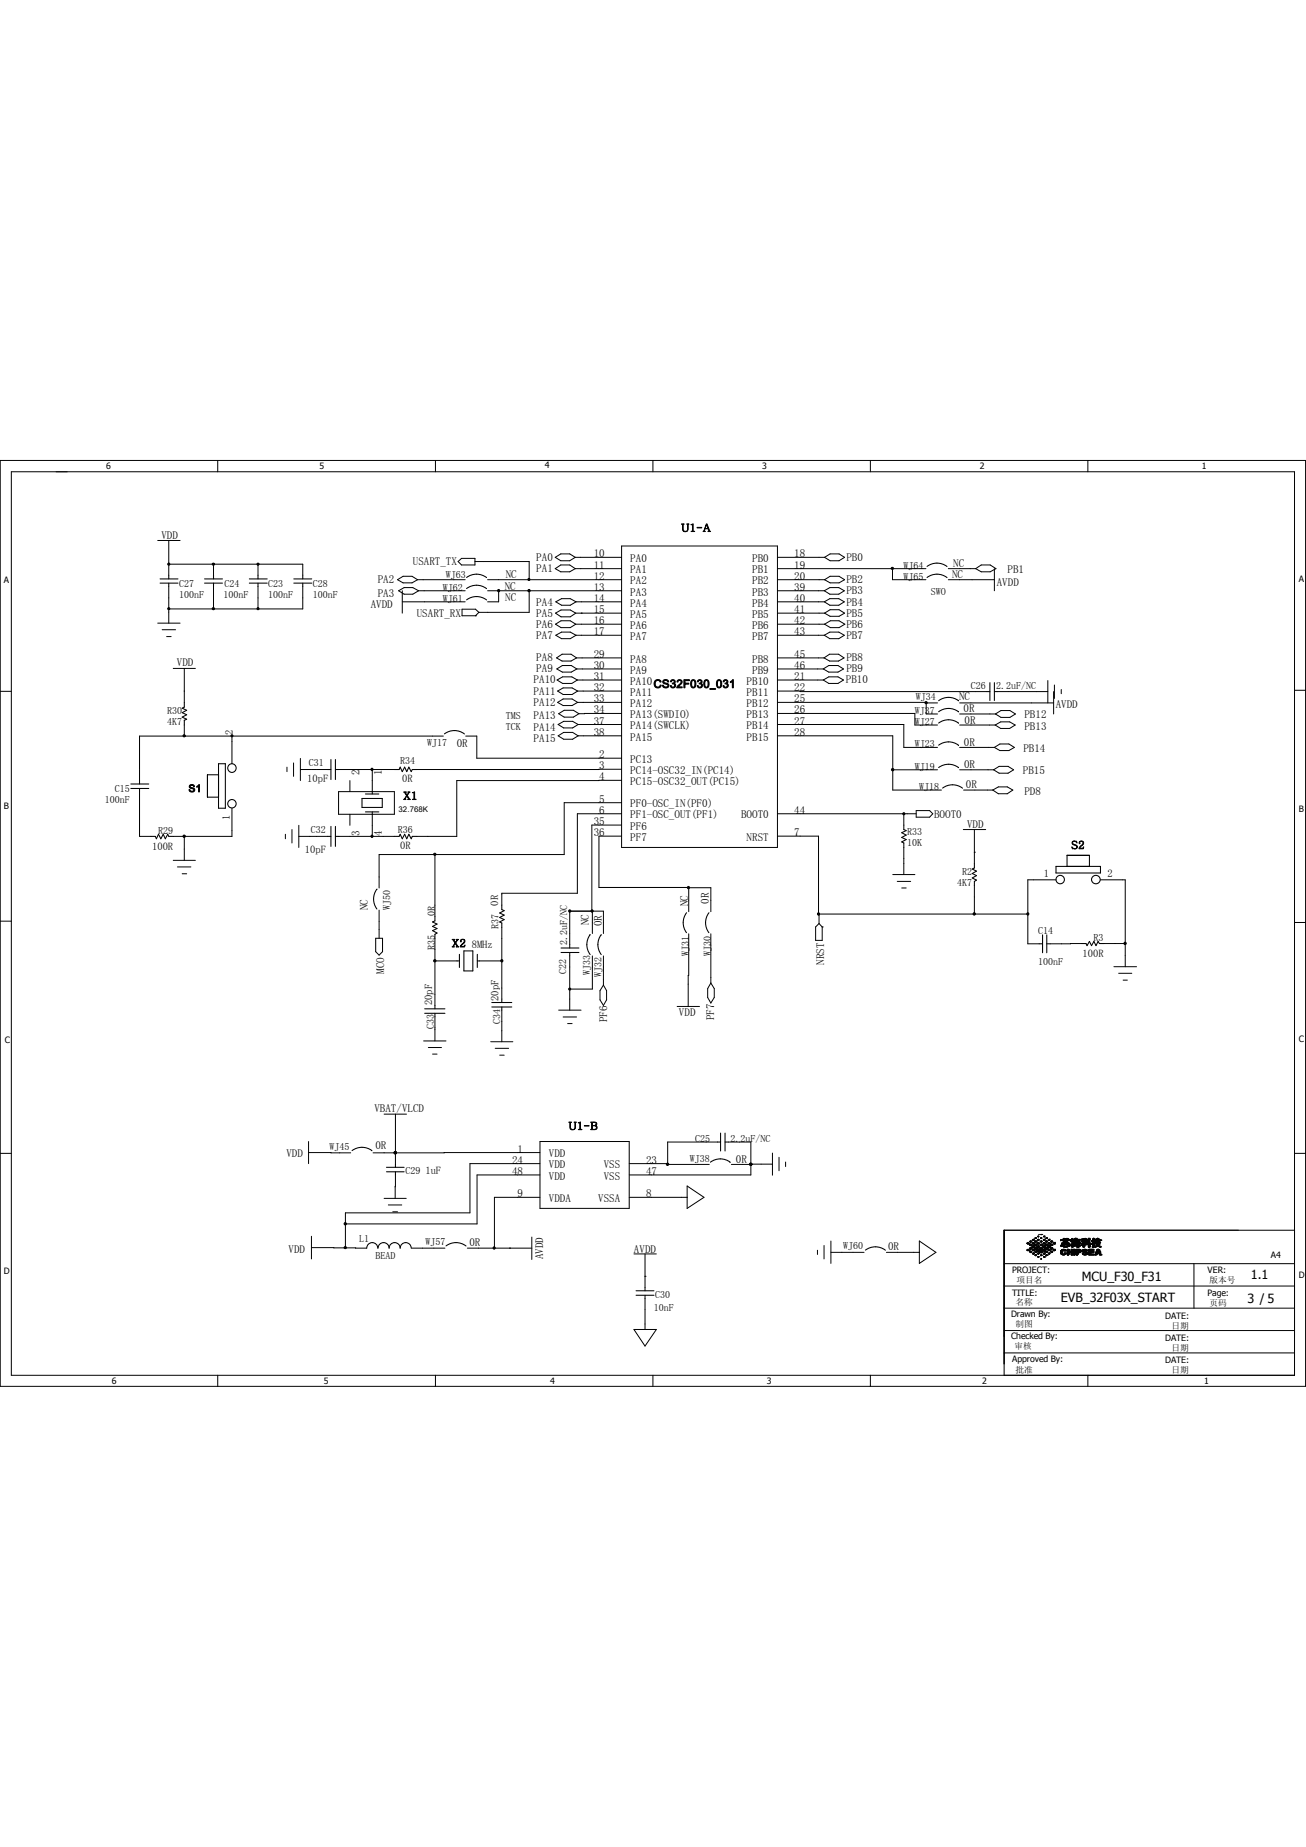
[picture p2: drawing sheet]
<svg xmlns="http://www.w3.org/2000/svg" width="210mm" height="297mm" viewBox="0 0 210 297" stroke-linecap="round" stroke-linejoin="round" font-family="sans-serif">
<g fill="none" stroke="#000" stroke-width=".16">
<path d="M0 74h209.9v148.9h-209.9zM1.8 75.9h206.4v145.2h-206.4zM35 74v1.9M70 74v1.9M105 74v1.9M140 74v1.9M174.9 74v1.9M25.4 86.9h3.6M27.1 94.3v5.9M27.1 90.7h.1M27.1 90.7h21.6v1.8M27.1 86.9v5.6"/>
<path d="M34.3 90.7h.1M34.3 90.7v1.8M34.3 94.3v3.6M41.5 90.7h.1M41.5 90.7v1.8M41.5 94.3v3.6M48.7 94.3v3.6h-21.6M63.9 93.2l.9-.5h1.5l.8 .5-.8 .5h-1.5zM64.1 95l.9-.5h1.4l.9 .5-.9 .5h-1.4zM64.7 96.8h10.1M64.7 95v3.6M67.3 95h7.5"/>
<path d="M73.7 90.3l.5-.5h2.2v1h-2.2zM74.8 93.2h-7.7M76.4 90.3h8.7v2.9M76.5 99h.1M77 98.5l-.5-.5h-2.2v1h2.2M77 98.5l-.5 .5M78.4 93.2h21.5M78.4 95h21.5M80.2 95h.1M80.2 95v1.8h-1.8M85.1 95v3.5h-8.1M89.3 89.6l.9-.5h1.4l.9 .5-.9 .6h-1.4z"/>
<path d="M89.3 91.4l.9-.6h1.4l.9 .6-.9 .5h-1.4zM89.3 98.6l.9-.5h1.5l.9 .5-.9 .6h-1.5zM89.4 96.8l.9-.5h1.4l.9 .5-.9 .5h-1.4zM92.5 91.4h7.4M92.5 89.6h7.4M92.6 98.6h7.3M92.6 96.8h7.3M93.5 98.6h.1M99.9 87.8h25.1v48.5h-25.1zM125 93.2h7.6M125 91.4h23.9M132.5 95h-7.5"/>
<path d="M132.5 96.8h-7.5M132.5 95l.9-.5h1.5l.9 .5-.9 .5h-1.5zM132.5 96.8l.9-.5h1.5l.9 .5-.9 .5h-1.5zM132.6 89.6h-7.6M132.6 98.6h-7.6M132.6 93.2l.9-.5h1.4l.9 .5-.9 .5h-1.4zM132.6 89.6l.9-.5h1.4l.9 .5-.9 .6h-1.4zM132.6 98.6l.9-.6h1.4l.9 .6-.9 .5h-1.4zM143.5 91.4v1.8h5.4M152.5 93.2h7.4M156.9 91.4h-4.4M156.9 91.4l.9-.6h1.4l.9 .6-.9 .5h-1.4z"/>
<path d="M159.9 91.4v3.6M0 111.2h1.8M25.4 100.2h3.6M26.1 101.3h2.1M26.8 102.4h.7M27.9 107.5h3.5M29.6 118.4h.1M29.6 107.5v5.4M29.6 116.6v1.8M37.3 118.4v4.4M71.3 118.4h-48.9v7.1M74.9 118.4h1.8v3.5h23.2"/>
<path d="M89.3 100.4l.9-.6h1.5l.9 .6-.9 .5h-1.5zM89.4 102.2l.9-.6h1.4l.9 .6-.9 .5h-1.4zM89.5 105.8l.9-.6h1.4l.9 .6-.9 .5h-1.4zM89.5 107.6l.9-.6h1.5l.9 .6-.9 .5h-1.5zM89.6 109.3l.9-.5h1.4l.9 .5-.9 .6h-1.4zM89.7 111.1l.9-.5h1.4l.9 .5-.9 .6h-1.4zM89.7 112.9l.9-.5h1.4l.9 .5-.9 .6h-1.4zM89.7 116.5l.9-.5h1.5l.9 .5-.9 .6h-1.5zM89.7 118.3l.9-.5h1.5l.9 .5-.9 .6h-1.5zM89.8 114.8l.9-.6h1.5l.9 .6-.9 .5h-1.5zM92.6 100.4h7.3M92.6 102.2h7.3"/>
<path d="M92.7 105.8h7.2M92.8 107.6h7.1M92.8 109.3h7.1M92.9 111.1h7M92.9 112.9h7M93 116.5h6.9M93 118.3h6.9M99.9 114.7l-6.8 .1M125 116.5h20.3v3.7h5.4M125 111.1l33.7 .1M125 114.7h22.1v1.9h3.6M125 112.9h23.9v1.9h1.8"/>
<path d="M125 118.3h18.6v8.7h7.8M132.4 107.6h-7.4M132.4 109.3h-7.4M132.4 107.6l.9-.6h1.4l.9 .6-.9 .5h-1.4zM132.4 109.3l.9-.5h1.4l.9 .5-.9 .6h-1.4zM132.5 105.8h-7.5M132.5 105.8l.9-.6h1.4l.9 .6-.9 .5h-1.4zM132.5 102.2h-7.5M132.5 102.2l.9-.6h1.5l.9 .6-.9 .5h-1.5zM132.6 100.4h-7.6M132.6 100.4l.9-.6h1.4l.9 .6-.9 .5h-1.4zM148.9 113h.1"/>
<path d="M148.9 113h1.8M160 116.6h-5.7M160 116.6l.9-.5h1.4l.9 .5-.9 .5h-1.4zM160.1 114.8h-5.8M160.1 114.8l.9-.5h1.4l.9 .5-.9 .6h-1.4zM160.4 111.2h8.1M168.5 109.4v3.6M169.4 113h-15.1M169.4 111.2v3.6M169.5 110.2v2.1M170.6 110.9v.6M208.2 111h1.7"/>
<path d="M22.4 127.3v7.2h1.9M27.9 138.3h3.5M28.5 139.4h2.2M29.6 134.5h.1M29.6 134.5v3.8M37.3 130v4.5h-9.4M45.9 134.2v.7M46.1 123.4v.7M46.9 133.4v2.2M47.2 122.7v2.1M48 134.5h4.7M48 132.7v3.6"/>
<path d="M48.3 123.7h4.4M48.3 122v3.5M54.4 127.3h9v3.6h-9zM54.4 134.5h9M54.4 123.7h9M56.3 125.5v1.8M56.3 130.9v1.8M59.9 130.9v3.6M59.9 123.7v3.6M69.9 137.4v10M99.9 130.9h-7.1v12.7h-12.1v1.9M99.9 125.5h-26.5v9h-6.4"/>
<path d="M99.9 123.7h-32.9M99.9 129.1h-9.2v8.3h-29.7v5.4M99.9 134.5h-3.6v8.2h14.4v3.9M99.9 132.7h-4.7v13.8M125 134.5h6.6l.1 14M143.6 123.8h7.1M145.3 130.9h.1M145.3 130.9v1.8M145.3 136.3v4.3M147.3 130.9h-22.3M147.3 130.3h2.2l.5 .6-.5 .5h-2.2zM154.9 133.4h3.6"/>
<path d="M156.7 137h.1M156.7 133.4v5.5M159.6 127h-4.7M159.6 127l.9-.5h1.5l.9 .5-.9 .6h-1.5zM159.8 123.8h-5.5M159.8 123.8l.9-.6h1.4l.9 .6-.9 .5h-1.4zM159.9 120.2h-5.6M159.9 120.2l.9-.6h1.4l.9 .6-.9 .5h-1.4zM0 148.1h1.8M29.3 140.5h.7M60.4 150.9h1.1v2.1l-.5 .6-.6-.6zM61 146.3v4.6"/>
<path d="M69.9 154.5h.1M69.9 150.9v10.8M69.9 154.5h3.6M77.1 154.5h3.6M80.7 154.5h.1M80.7 149.1v11.6M91.6 153.7v8.7M95.2 146.5v3.6M95.2 153.7v5.3h-3.6M97 158.4l.5 .9v1.5l-.5 .9-.5-.9v-1.5zM97 150.1v-3.6h-5.4v5.4M97 153.7v4.7"/>
<path d="M110.7 142.7h3.6v3.9M110.7 150.2v11.6M114.3 158.1l.6 .9v1.4l-.6 .9-.5-.9v-1.4zM114.3 150.2v7.9M131.6 147h33.7M131.7 148.5l-.6 .6v2.1h1.1v-2.1M131.7 148.5l.5 .6M132.2 149.1h.1M143.6 140.6h3.5M144.3 141.7h2.1M145 142.8h.7M156.7 142.4v4.6"/>
<path d="M169.8 141.5h-4.5v10.3h1.8M173.9 151.7l-5 .1M177 141.5h3.9v13.9M179.1 155.4h3.7M179.9 156.5h2.1M180.6 157.6h.7M180.9 151.7h-3.4M208.2 148.3h1.7M61.8 179.2h3.6M63.6 179.2v8M68.1 167.4h3.6M68.9 168.4h2.1"/>
<path d="M69.6 169.5h.7M69.9 163.5v3.9M78.9 167.5h3.6M79.6 168.6h2.2M80.3 169.7h.8M80.7 162.4v5.1M89.8 162.4h3.6M90.6 163.5h2.1M91.3 164.6h.7M108.9 161.8h3.6M0 185.5h1.8M49.6 185.3l6.8 .1"/>
<path d="M49.6 183.6v3.5M50.1 198.8v3.6M61.8 192.7h3.5M62.4 193.8h2.2M63.2 194.9h.7M63.6 185.4h.1M63.6 189l-.1 3.7M85.5 198.9v3.6M86.8 185.3l-26.8 .1M86.8 183.6h14.4v10.7h-14.4zM86.8 187.1h-11.2v7.9h-20.1v5.7M86.8 188.9h-10.1v7.9h-21.2"/>
<path d="M86.8 192.5h-7.3v8.2M101.2 187.1l12.8 .1M110.5 192.5h-9.3M110.5 190.7l2.7 1.8-2.7 1.8zM115.4 183.6h-8v3.6M117.1 183.6h3.6v5.3h-19.5M120.7 187.2h.1M124.2 187.2h-6.6M124.2 185.4v3.6M125.3 186.1v2.2M126.3 186.9v.7M133.6 199.6v3.6"/>
<path d="M147.8 199.6l2.7 1.8-2.7 1.8zM165.1 199.9h.4M165.1 200h.4M165.2 199.9h.2M165.2 199.8h.2M165.3 199.8h.1M165.6 199.6h.1M165.6 199.6h.3M165.6 199.7h.3M165.7 199.6h.1M165.7 199.7h.1M165.7 199.8h.1"/>
<path d="M166 199.4h.3M166 199.9h.3M166 199.9h.4M166 200h.3M166 199.3h.2M166.1 199.4h.1M166.1 199.8h.1M166.2 199.3h.1M166.2 199.5h.1M166.2 199.8h.1M166.4 199.6h.4M166.4 199.7h.3"/>
<path d="M166.5 199.6h.2M166.5 199.7h.2M166.5 199h.1M166.5 199.2h.1M166.5 199.8h.1M166.7 199.1h-.3h.3M166.8 199.9h.3M166.8 199.9h.4M166.8 199.4h.3M166.8 200h.3M166.8 198.8h.3M166.8 199.3h.3"/>
<path d="M166.9 198.9h.1M166.9 199.4h.1M166.9 199.8h.1M166.9 198.8h.1M166.9 199.3h.1M166.9 199.5h.1M167 198.5h.1M167.3 199.6h.3M167.3 199.1h.3M167.3 199.7h.3M167.3 199.6h.2M167.3 199.7h.2"/>
<path d="M167.3 198.5h.2M167.4 198.5h.1M167.4 199h.1M167.4 199.2h.1M167.4 199.8h.1M167.5 198.5h.1M167.7 199.9h.4M167.7 199.4h.4M167.7 200h.4M167.8 198.8h.2M167.8 199.3h.2M167.8 199.9h.2"/>
<path d="M167.8 198.9h.2M167.8 199.4h.2M167.8 199.8h.2M167.9 198.8h.1M167.9 198.9h.1M167.9 199.3h.1M167.9 199.5h.1M167.9 199.8h.1M168.1 199.1h.3h-.3M168.1 199.6h.3M168.1 199.6h.4M168.1 199.7h.3"/>
<path d="M168.2 199.6h.2M168.2 199.7h.2M168.3 199h.1M168.3 199.2h.1M168.3 199.8h.1M168.5 199.9h.4M168.5 199.4h.3M168.6 199.3h.2M168.6 199.9h.2M168.6 200h.2M168.7 199.4h.1M168.7 199.5h.1"/>
<path d="M168.7 199.8h.1M168.7 199.3h.1M168.9 199.6h.4M169 199.6h.3M169 199.7h.2M169 199.6h.2M169.1 199.8h.1M169.3 199.9h.4M169.4 199.9h.3M169.4 200h.3M169.5 199.8h.1M170.6 199.4h.1"/>
<path d="M170.6 199.4h1.5M170.6 199.5h1.5h-.1M170.6 199.4v.1M170.7 199.9h.4M170.8 199.9h.1M170.9 200h.1M170.9 199.9h.1M170.9 199.1h.3M170.9 199.7h.3M171 199.6h.1M171 199.3h.1M171 199.2h.2"/>
<path d="M171.1 199.9h.1M171.1 199.6h.1M171.1 199.5h.1M171.1 199.3h.1M171.1 199.5h-.1v.2h.1M171.1 199.9h-.2v.1h.2v.3M171.2 199.9h.1M171.2 199.8h.1M171.2 199.2h.1M171.2 199.2h-.2l.1 .1M171.2 199.8h.2M171.2 199.9h-.5l.2 .1"/>
<path d="M171.2 199.8l.2 .1M171.3 199.9h.1M171.3 199.9l.2 .1M171.3 200h.1M171.3 199.7l.1 .1M171.3 200h.2M171.4 199.7h.1M171.4 199.6h.1M171.4 199.5h.1M171.4 199.3h.1M171.4 199.2h.3M171.4 199.2h.2"/>
<path d="M171.4 199.3h.2M171.4 199.6h.2M171.4 199.7h.2M171.4 199.5h.2v.2h-.2M171.6 199.6h.1M171.6 199.3h.1M171.6 199.2h.1M171.7 199.2h.1M171.7 199.1h-.3v.2M171.7 200h.2M171.8 199.8l-.1 .1M171.9 199.9h.1"/>
<path d="M171.9 199.9h-.3l.3 .1M172.1 199.4h.1M172.2 199.6h.4M172.3 199.7h.3M172.3 199.3h.3M172.3 199.2h.2M172.3 199.3h.4l-.3 .1M172.4 199.1h.1M172.4 199.8h.2M172.4 199.6h-.2h1.3M172.4 199.9h.1M172.5 199.8h.1"/>
<path d="M172.5 199.4h.1M172.5 199.9l-.1 .1M172.6 199.7h.1M172.6 199.6h.1M172.6 199.6h.9M172.6 199.9h1.1M172.6 199.5l.9 .1M172.6 199.5h.2M172.7 199.4h.1M172.7 199.4h1M172.7 199.6h-.1M172.8 199.6h.1"/>
<path d="M172.8 199.4h.1M172.8 199.3h.1M172.8 199.3h.9M172.8 199.6h.1l-.1 .1v.2M172.8 199.7h.1M172.8 199.8h.1M172.8 199.1h.1M172.8 199.1h.3M172.8 199.2h.2M172.8 199.1v.2M172.9 199.4h-.2M172.9 199.8h.1"/>
<path d="M172.9 199.7h.1M173 199.2h.1M173 199.3h-.2M173.1 199.8h.1M173.1 199.1h.1M173.1 199.6l.1 .1h-.2h.2M173.1 199.8h.2h-.2M173.1 199.7v.1M173.2 199.8h.1M173.2 199.7h.1M173.4 199.8h.1M173.4 199.6h.1"/>
<path d="M173.4 199.6h.1l-.1 .1v.2M173.4 199.7h.1M173.5 199.8h.1M173.5 199.7h.1M173.5 199.6h.1M173.7 199.4h.1M173.7 199.3h.1M173.7 200h.1M173.7 199.9h.1M173.7 199.9h-1.1v.1M173.7 200h-1.3l.1 .1M173.9 199.6h.1"/>
<path d="M173.9 199.6h.7M173.9 199.6v.1h.7M174 199.3h.1M174 199.3h.6M174 199.3v.1h.1M174 200h.3M174.1 199.9h.4M174.1 199.8h.1M174.1 199.8h.2M174.1 199.8h.4M174.2 200h.1M174.2 199.9h.1"/>
<path d="M174.2 199.8h.1M174.2 199.7h.1M174.2 199.4h.1M174.2 199.5h.1M174.2 199.4v.2M174.2 199.2h.4M174.3 199.8h.1M174.3 199.6h.1M174.3 199.5h.1M174.3 199.4h.1M174.3 199.3h.1M174.3 199.9v.6h-.1"/>
<path d="M174.3 199.7v.1M174.4 199.8h.1M174.4 200h.1M174.4 199.9h.1M174.4 199.1h.1M174.4 199.9h.2l-.2 .1M174.5 199.9h.1M174.5 199.9h-.5h.3M174.6 199.7h.1M174.6 199.6h.1M174.6 199.2h.1M174.6 199.3h.1"/>
<path d="M174.6 199.2h-.7l.7 .1M174.6 199.7h.2M174.7 199.8h.1M174.7 199.3l.1 .1M174.7 199.7h.1M174.7 199.8h.2M174.8 199.3h.1M174.8 199.9h.1M174.8 199.5h.1M174.8 199.8l.1 .1M174.8 199.6h.1M174.8 199.8h.1"/>
<path d="M174.9 199.4h-.2h.2M174.9 199.9h.1M174.9 199.8h.1M174.9 199.5h.1M174.9 199.4h.1M174.9 199.5h-.1l.1 .1M175 199.9h.1M175 199.8h.1M175 199.7h.1M175 199.6h.1M175 199.5h.1M175 199.4h.1"/>
<path d="M175 199.3h.1M175 199.1h.1M175 199.1h.2M175 199.2h.2M175 199.3h.2M175 199.4h.2M175 199.5h.2M175 199.6h.2M175 199.7h.2M175 199.8h.2M175 199.9h.2M175 199.1v.3"/>
<path d="M175.2 199.9h.1M175.2 199.8h.1M175.2 199.6h.1M175.2 199.4h.1M175.2 199.3h.1M175.2 199.2h.1M175.2 199.1h.1M175.2 199.4v.5h-.2M175.2 199.9l-.2 .1h.4M175.3 199.9h.1M175.4 200h.1M175.5 199.9h.1"/>
<path d="M175.5 199.6h.1M175.5 199.5h.1M175.5 199.5h1.5M175.5 199.6h.6M175.5 199.5h.6l-.1 .1M175.5 199.9h.5M175.6 199.9h.5M175.8 199.8h.1M175.8 199.4h.1M175.8 199.3h.1M175.8 199.1h.1M175.8 199.1l.1 .1"/>
<path d="M175.8 199.6h.1M175.8 199.7h.1M175.8 199.8h1M175.9 200h.1M175.9 199.8h.1M175.9 199.7h.1M175.9 199.6h.1M175.9 199.4h.1M175.9 199.3h.1M175.9 199.2h.1M175.9 199.2h-.1l.1 .1M175.9 199.6h-.1v.3"/>
<path d="M175.9 200h-.4M175.9 199.3v.1M176.1 199.8h.1M176.1 199.6h.1M176.1 199.4h.1M176.1 199.4h.9M176.1 199.9h.1M176.1 199.7h.1M176.1 199.3v.1h.9M176.1 199.7h.8v.1h-.9M176.1 199.7h.8M176.2 199.9h.1"/>
<path d="M176.2 199.9h.2l-.2 .1M176.2 200h.1M176.3 199.8l-.6 .1M176.4 199.6h.1M176.4 199.3h.1M176.4 199.1h.1M176.4 199.1h.2M176.4 199.2h.2M176.4 199.1v.2h.2M176.4 199.3h.2M176.4 199.6h.2M176.6 199.6h.1"/>
<path d="M176.6 199.5h.1M176.6 199.3h.1M176.6 199.2h.1M176.6 199.5h-.2v.2M176.6 199.9h.2h-.2M176.7 199.9h.1M176.7 199.8v.1M176.8 199.9l-.2 .1M176.8 199.8h.1M177 199.3v.1M177 199.5h.1M177 199.4h.1"/>
<path d="M208.2 185.5h1.7M208.2 197.8h-46.7v23.3M50.1 200.6l8.9 .1M66.2 200.7h5.3M82 200.7h.1M85.5 200.7h-10.4M101.9 201.6h3.6M101.9 213.8h3.6l-1.8 2.7zM103.7 205.2h.1M103.7 201.6v5.4M103.7 208.8v5M131.4 201v.7"/>
<path d="M132.5 200.3v2.1M133.6 201.4h5.3M147.8 201.4h-5.3M161.5 214h46.7M161.5 217.6h46.7M161.5 210.4h46.7M161.5 206.8h46.7M161.5 203.2h46.7M165.1 201h.4M165.2 201.1h.2M165.2 200h.2M165.3 201.1h.1"/>
<path d="M165.3 200.9h.1M165.5 201h.1M165.5 200.8h.5M165.5 200.7h.4M165.5 200.2h.5M165.5 200.2h.4M165.6 201.3h.1M165.6 201.3h.3M165.6 200.8h.3M165.6 200.3h.3M165.6 200.1h.3M165.7 201.4h.1"/>
<path d="M165.7 201.2h.1M165.7 200.7h.2M165.7 200.1h.1M165.7 200.9h.1M165.7 200.6h.1M165.7 200h.1M165.7 200.3h.1M165.9 200.4h.5M166 201.6h.3M166 201.5h.3M166 201h.4M166 201h.3"/>
<path d="M166 200.5h.4M166 200.4h.3M166 201.6h.2M166 201.1h.2M166 200h.2M166.1 201.5h.1M166.1 200.9h.1M166.1 200.6h.1M166.1 200.3h.1M166.1 201.7h.1M166.1 201.1h.1M166.2 201.7h.1"/>
<path d="M166.2 201.5h.1M166.2 200.9h.1M166.2 200h.1M166.2 200.3h.1M166.3 200.2h.5M166.4 201h.1M166.4 201.3h.4M166.4 200.2h.4M166.4 201.8h.1M166.4 201.8h.3M166.4 201.3h.3M166.4 200.8h.4"/>
<path d="M166.4 200.7h.4M166.4 200.3h.3M166.4 200.1h.3M166.5 201.9h.1M166.5 201.8h.2M166.5 201.8h.1M166.5 201.4h.2M166.5 201.2h.2M166.5 200.9h.1M166.5 200.9h.2M166.5 200.6h.2M166.5 200.6h.1"/>
<path d="M166.5 200.3h.1M166.5 200.1h.2M166.5 201.4h.1M166.5 200h.1M166.7 201h.5M166.7 200.4h.5M166.8 201.3h.1M166.8 201.1h.4M166.8 200.5h.4M166.8 201.1h.3M166.8 200.9h.3M166.8 200.4h.3"/>
<path d="M166.8 202.1h.2M166.8 200.7h-.5v.1h.5M166.8 200h.2M166.9 201.6h.1M166.9 201.5h.1M166.9 201.2h.1M166.9 200.9h.1M166.9 200.6h.1M166.9 202.2h.1M166.9 202.1h.1M166.9 201.7h.1M166.9 200.8h.1"/>
<path d="M166.9 200.3h.1M167 202.1h.1M167.1 201.3h.1M167.1 201.5h-.3l.3 .1M167.1 201.3h.6M167.2 201.3h.5M167.2 201.2h.4M167.2 200.7h.4v.1h-.4M167.2 200.2h.4M167.2 201h.1M167.2 201.4h.4M167.3 201.4h.3"/>
<path d="M167.3 200.8h.3M167.3 200.2h.3M167.3 201.8h.3M167.3 201.2h.3M167.3 200.7h.3M167.3 200.3h.3M167.3 200.1h.3M167.3 202.4h.2M167.3 201.8h.2M167.3 200.9h.2M167.3 200.6h.2M167.4 200.3h.1"/>
<path d="M167.4 202.5h.1M167.4 202.4h.1M167.4 201.9h.1M167.4 201.8h.1M167.4 201.5h.1M167.4 201.1h.1M167.4 200.9h.1M167.4 200.6h.1M167.4 200h.1M167.4 200.1h.1M167.6 201.8h.1M167.6 200.2h.1"/>
<path d="M167.6 201h.6M167.6 201h.5M167.6 200.4h.5M167.7 201.1h.4M167.7 200.5h.4M167.7 201.6h.4M167.7 200.4h.4M167.8 201.5h.3M167.8 201.1h.3M167.8 200.9h.3M167.8 200.4h.2M167.8 202.2h.1"/>
<path d="M167.8 202.1h.2M167.8 202.1h.1M167.8 201.7h.1M167.8 201.6h.2M167.8 201.5h.2M167.8 201.2h.2M167.8 200.9h.2M167.8 200.8h.1M167.8 200.6h.2M167.8 200h.2M167.8 200.3h.2M167.9 202.2h.1"/>
<path d="M167.9 201.7h.1M167.9 201.5h.1M167.9 201.2h.1M167.9 200.8h.1M167.9 200h.1M167.9 200.3h.1M167.9 200.6h.1M168 202.1h.1M168.1 200.2h.4M168.1 201.3h.1M168.1 201.8h.3M168.1 201.3h.3"/>
<path d="M168.1 201.3h.4M168.1 200.8h.3M168.1 200.7h.3M168.1 200.3h.3M168.1 200.1h.3M168.2 201.8h.2M168.2 201.4h.2M168.2 201.2h.2M168.2 200.9h.2M168.2 200.6h.2M168.2 201.9h.1M168.2 201.8h.1"/>
<path d="M168.2 200.9h.1M168.2 200.1h.2M168.3 201.4h.1M168.3 200.6h.1M168.3 200h.1M168.3 200.3h.1M168.4 201.8h.1M168.4 200.4h.6M168.5 201h.4M168.5 200.5h.4M168.5 200.2h.1M168.5 200.4h.4"/>
<path d="M168.6 201.6h.2M168.6 201.5h.2M168.6 201.1h.2M168.6 200.7h-.6v.1h.6M168.6 200.6h.2M168.6 200.4h.2M168.7 201.7h.1M168.7 201.5h.1M168.7 201.1h.1M168.7 200.9h.1M168.7 200.6h.1M168.7 200.3h.1"/>
<path d="M168.8 201.5h-.2l.2 .1M168.9 201h.1M168.9 200.8h.4M168.9 200.2h.4M168.9 201.3h.4M168.9 200.7h.4M169 201.3h.3M169 201.3h.2M169 200.8h.2M169 200.3h.2M169 200.1h.2M169 201.4h.2"/>
<path d="M169 201.2h.2M169 200.9h.2M169 200.7h.2M169 200.6h.2M169.1 201.4h.1M169.1 200h.1M169.1 200.3h.1M169.3 201h.1M169.3 201h.4M169.4 201h.3M169.5 201.1h.1M169.5 201.1h.2"/>
<path d="M169.5 200.9h.1M169.5 200h.2M169.5 200h.1M170.6 201.2h.1M170.6 201.4h.1M170.6 201.5h.1M170.6 201.5l.3 .1M170.6 201.5h.2M170.6 201.4h.2v.1M170.6 201.3h.1M170.6 201.2h.2M170.6 200.4h.1"/>
<path d="M170.6 200.3h.1M170.6 201.1h.1M170.6 201.1h.2M170.6 201.1h.3M170.6 200.3h.2M170.6 200.2h.1M170.6 201h.1M170.6 201.7h.1M170.6 201h.8M170.6 200.2h.2M170.6 200.2v.1M170.7 200.2h.1"/>
<path d="M170.7 200.1h.1M170.7 200h.1M170.7 201.7h.6M170.7 201h.6M170.7 200.4h.1M170.7 200h.2M170.7 200.1h.2l-.2 .1M170.7 201.3h.1M170.7 201.4h.1M170.7 201.3h-.2l.2 .1M170.8 200.3h.1M170.8 200.4h.1"/>
<path d="M170.8 201.2h.1M170.8 201.8h.4M170.8 201.2h-.2v.1M170.8 200.3h-.2l.2 .1M170.8 200.2h.1M170.8 201.1h.1M170.8 200.9h.4M170.9 201.8h.3M170.9 200l-.2 .1M170.9 200.3h.1M170.9 200.2h.1M170.9 200.1h.1"/>
<path d="M170.9 200.9h.2M170.9 200h.2M170.9 200.4h.3M170.9 200.1h.2M170.9 200.3h.2M170.9 200.2h.2M171 200.4h.1M171 200.5h.7M171 200.4h.7M171.1 200.3h.1M171.1 200.2h.1M171.1 200h.1"/>
<path d="M171.1 201.6l.3 .1h-.8M171.1 201.1h.3M171.1 200.3l-.2 .1h.8M171.2 201.6h.2M171.3 201.5h-.1h.2h-.2M171.4 201h.1M171.4 201.1h.1M171.4 201.6h.1M171.4 200.1h.1M171.4 200.1h.2M171.4 200v.2M171.4 200.4h.1"/>
<path d="M171.4 201.1h-.2l.2 .1M171.5 200.1h.1M171.5 200.4h.3M171.6 200.3h.1M171.6 200.2h.1M171.6 201h.1M171.6 201.2h.1M171.6 201.4h.1M171.6 201.7h.1M171.6 201.8h.1M171.6 201.8h.2M171.6 201.7h.2"/>
<path d="M171.6 201.6h.2M171.6 201.5h.2M171.6 201.4h.8M171.6 201.3h.8M171.6 201.2h.2M171.6 201.1h.2M171.6 201h.2M171.6 200.9h.2M171.6 200.3h.2h-.2M171.6 200.2v.1M171.6 201v.7M171.7 200h.1"/>
<path d="M171.7 200.4h.1M171.7 200.1h.3M171.7 200l.3 .1-.2 .1M171.8 200.2h.1M171.8 200.4h.1M171.8 200.9h.1M171.8 201h.1M171.8 201.1h.1M171.8 201.2h.1M171.8 201.4h.1M171.8 201.5h.1M171.8 201.6h.1"/>
<path d="M171.8 201.7h.1M171.8 201.7v.1h-.2M171.8 200.9l-.2 .1M171.8 200.2l.3 .1M171.9 200.3h.1M171.9 200.4h.1M171.9 200.3h.2M171.9 200h.1M172 200.1h.1M172 200.2h.1M172.1 200.3h.1M172.2 201.2h.2"/>
<path d="M172.3 200.4h.1M172.3 201h.1M172.3 201.4h.1M172.3 201.7h.1M172.3 201.8h.1M172.3 201.6h.1M172.3 201.5h.1M172.3 201.2h.1M172.3 201.1h.1M172.3 200.9h.1M172.3 200.4h.2M172.3 201v.2"/>
<path d="M172.3 200.2h.1M172.3 200.3h.1M172.3 200.5h.1M172.3 200.3h.2M172.3 200.2l.2 .1M172.4 200h.1M172.4 200h.2M172.4 200.4h.1M172.4 200.5h.1M172.4 200.9h.1M172.4 201h.1M172.4 201.3h.1"/>
<path d="M172.4 201.4h.1M172.4 201.1h.1M172.4 201.2h.1M172.4 201.5h.1M172.4 201.6h.1M172.4 201.7h.1M172.4 201.7v.1h-.1M172.4 201.5h-.1v.2M172.4 200.9l-.1 .1M172.5 200.4h.1M172.5 200.1h.1M172.5 200.2h.1"/>
<path d="M172.5 200.3h.1M172.5 200.3h-.2l.2 .1M172.5 200.1h-.2l.2 .1M172.6 200h.1M172.6 201h.1M172.6 201.2h.1M172.6 201.4h.1M172.6 201.7h.1M172.6 201.8h.1M172.6 201.8h.2M172.6 201.7h.2M172.6 201.6h.2"/>
<path d="M172.6 201.5h.2M172.6 201.4h.2M172.6 201.3h.2M172.6 201.2h.2M172.6 201.1h.2M172.6 201h.2M172.6 200.9h.2M172.6 201v.7M172.7 200.3h.1M172.7 200.4h.1M172.7 200.3h1l-1 .1M172.7 200.3h1"/>
<path d="M172.8 200.2h.1M172.8 200.1h.1M172.8 200h.1M172.8 200.1l.1 .1M172.8 200.9h.1M172.8 201h.1M172.8 201.1h.1M172.8 201.2h.1M172.8 201.3h.1M172.8 201.4h.1M172.8 201.5h.1M172.8 201.6h.1"/>
<path d="M172.8 201.7h.1M172.8 201.7v.1h-.2M172.8 200.9l-.2 .1M172.9 200.2h.1M172.9 200h.1M172.9 200l-.1 .1M172.9 200.2l-.2 .1M173 200.1h.1M173 200h.1M173 200l.2 .1M173 200.1h.2M173 200.1h.2l-.1 .1"/>
<path d="M173.1 200.2h.1M173.1 201h.1M173.1 201.2h.1M173.1 201.4h.1M173.1 201.7h.1M173.1 201.8h.1M173.1 201.8h.2M173.1 201.7h.2M173.1 201.6h.2M173.1 201.5h.2M173.1 201.4h.6M173.1 201.3h.7"/>
<path d="M173.1 201.3h.2M173.1 201.2h.2M173.1 201h.7l-.2 .1 .2 .1M173.1 201.1h.2M173.1 201h.7M173.1 200.9h.6M173.1 201v.7M173.1 200.4h.4M173.2 200.5h.1M173.2 200.5h.3M173.2 200.4v.1M173.2 200.6h.1"/>
<path d="M173.2 200.6h.2M173.3 201h.1M173.3 201.1h.1M173.3 201.2h.1M173.3 201.3h.1M173.3 201.5h.1M173.3 201.6h.1M173.3 201.7h.1M173.3 201.7v.1h-.2M173.4 200.2h.1M173.4 200.1h.1M173.4 200h.1"/>
<path d="M173.4 200.1l.1 .1M173.5 200.2h.1M173.5 200.1h.1M173.5 200h.1M173.5 200.4h.1M173.5 201.3h.3M173.5 200.4h-.1M173.6 201.1h.2M173.6 200.9h-.5v.1M173.6 201.2h.2M173.7 200.3h.1M173.8 201h.1"/>
<path d="M173.8 201.3h.1M173.8 201.2h.1M173.9 200.2h.1M173.9 200.1h.2M173.9 200.3h.1M173.9 200h.4M174 200.2h.1M174 201.5h.1M174 201.6h.3M174 201.5h.2M174 201.5l.2 .1M174.1 201.1h.1"/>
<path d="M174.1 201.7h.7M174.1 201.6h.2M174.1 200.1h-.2M174.1 200h.1M174.1 201.2h.1M174.1 201.3h.1M174.1 201.7h.1M174.1 201.3h.6M174.2 200.4h.1M174.2 200.3h.1M174.2 200.2h.1M174.2 200.1h.1"/>
<path d="M174.2 200.5h.1M174.2 201.8h.6M174.2 201.7h.6M174.2 201.3h.6M174.2 201.4h.6M174.2 201.1h-.1M174.2 200.9h.5M174.3 201.8h.4M174.3 201.2h-.2h.4M174.3 200.4h.1M174.3 200.3h.1M174.3 200.2h.1"/>
<path d="M174.3 200h.1M174.4 200.9h.1M174.4 201.4h.4M174.4 200h1M174.5 200.1h.1M174.5 200h.1M174.5 200.2h.4M174.6 201.1h.2M174.6 201.6h.3M174.6 201.5h.3l-.2 .1M174.6 201.1l.2 .1M174.6 200.2l-.1-.1h.7v.1"/>
<path d="M174.7 201.5h.2M174.8 201h-.7M174.8 201h.1M174.8 201h-.7l.2 .1M174.8 201.1h.1M174.8 201.4h.1M174.8 201.7h.1M174.8 201.6h-.2M174.9 201.5h.1M175 200.2h.1M175 200.3h.1M175 200.4h.1"/>
<path d="M175 200.5h.1M175 200.5h.2M175 200.4h.2M175 200.2v.2h.2M175 200.3h.2M175 200.2h.2M175 200.4v.1M175.1 200.9h.1M175.1 201h.1M175.1 201.2h.1M175.1 201.4h.1M175.1 201.7h.1"/>
<path d="M175.1 201v.8h.7M175.1 201.8h.7M175.1 201.7h.7M175.1 201.6h.2M175.1 201.5h.2M175.1 201.4h.7M175.1 201.3h.7M175.1 201.2h.2M175.1 201.1h.2M175.1 201h.7M175.1 200.9h.7M175.1 200.9h.7v.1"/>
<path d="M175.2 200.2h.1M175.2 200.3h.1M175.2 200.4h.1M175.2 200.5h.1M175.2 200.5l-.2 .1M175.3 201h.1M175.3 201.1h.1M175.3 201.2h.1M175.3 201.4h.1M175.3 201.5h.1M175.3 201.6h.1M175.4 200l-.9 .1"/>
<path d="M175.5 200h.1M175.5 200h.4M175.6 200v.1M175.6 200.4h.1M175.6 200.5h.1M175.6 200.6h.2M175.6 200.5h.3M175.6 200.4h.3M175.7 201.4h.1M175.8 200.4h.1M175.8 200.3h.1M175.8 200.2h.1"/>
<path d="M175.8 200.1h.1M175.8 200h.1M175.8 201.3h.1M175.8 201.4h.1M175.8 201h.1M175.8 201.7h.1M175.8 201.8h.1M175.9 200.3h.1M175.9 200.2h.1M175.9 200.4h.1M175.9 200v.4M175.9 200.4h.5"/>
<path d="M176 200.5h.3M176.1 201.7h.1M176.1 201.7h.2M176.1 200.6h.1M176.1 200.4h.3M176.1 201.5h.1M176.1 201.6h.2M176.1 201.5h.9M176.1 201.5h.8M176.1 200.4h.8M176.2 201.4h.1M176.2 201.5h.1"/>
<path d="M176.2 201.4h.7l-.7 .1M176.2 201.3h.1M176.2 201.3h.2M176.2 200h.2M176.3 201.3h.1M176.3 201.8h.1M176.3 201.8h-.2h.2M176.3 201.3l.1 .1h-.2M176.3 200.3h.4M176.3 200.1h.1M176.3 200l.1 .1M176.3 200.2h.1"/>
<path d="M176.3 201.1h.1M176.3 201.2h.1M176.3 201.6h.1M176.3 201.7h.1M176.3 201.7h-.2M176.3 201.1h.5M176.3 201.1h.4M176.3 200.1l.4 .1-.2-.1M176.4 200.1h.1M176.4 200h.1M176.4 200.9h.1M176.4 201h.1"/>
<path d="M176.4 201.4h.1M176.4 201h.3M176.4 200.9h.3M176.4 200.2v.1M176.4 200.9l.3 .1M176.5 200.2h.1M176.5 201.2h.1M176.5 201.3h.1M176.5 200.1h.1M176.5 201.2h-.2l.2 .1M176.5 201.2h-.2M176.6 200.1h.1"/>
<path d="M176.6 200h.1M176.6 201.2h.1M176.6 201.3h.2M176.6 201.2h.2M176.6 200.4h.4M176.6 200h.2M176.7 201.4h.1M176.7 201.4h.2M176.7 200.2h-.4M176.7 201h.1M176.7 200h.1M176.7 201.6l.3 .1"/>
<path d="M176.8 200h.1M176.8 201.1h.1M176.8 201.7h.1M176.8 201.7h.2h-.2M176.8 201.2h.1M176.8 201.3h.1M176.9 201.4h.1M177 200.5h.1M177 201.6h-.9v.1M177 201.7h.1M177 200.4l-.2 .1M177 201.8h.1"/>
<path d="M177 201.8h-.2h.2M192 203.2v7.2M35 221.1v1.8M70 221.1v1.8M105 221.1v1.8M140 221.1v1.8M174.9 221.1v1.8"/>
</g>
<g fill="none" stroke="#000" stroke-width=".17">
<path d="M25.7 93.8h2.9M25.7 93.1h2.9M27.1 92.5v.6M27.1 93.8v.5M32.9 93.8h2.9M32.9 93.1h2.9M34.3 92.5v.6M34.3 93.8v.5M40.1 93.8h2.9M40.1 93.1h2.9M41.5 92.5v.6M41.5 93.8v.5"/>
<path d="M47.2 93.8h2.9M47.2 93.1h2.9M48.7 92.5v.6M48.7 93.8v.5M75 92.9a2.65 2.65 0 0 1 3.2 0M75 94.6a2.65 2.65 0 0 1 3.2 .1M75 96.5a2.65 2.65 0 0 1 3.2 0M149.1 91.1a2.65 2.65 0 0 1 3.2 0M149.1 92.9a2.65 2.65 0 0 1 3.2 0M29.6 112.9v.8l-.3 .2 .7 .3-.7 .4 .7 .3-.7 .4 .7 .4-.4 .1v.8M71.5 118a2.65 2.65 0 0 1 3.2 0M150.9 112.7a2.67 2.67 0 0 1 3.2 0"/>
<path d="M150.9 116.3a2.67 2.67 0 0 1 3.2 0M150.9 119.8a2.51 2.51 0 0 1 3.2 .1M150.9 114.5a2.67 2.67 0 0 1 3.2 0M158.7 111.2h.5M159.2 109.8v2.8M159.9 109.8v2.8M159.9 111.2h.5M21 126.1h2.9M21 126.8h2.9M22.4 125.5v.6M22.4 126.8v.5M24.3 134.5h.7l.1 .4 .4-.7 .4 .7 .3-.7 .4 .7 .4-.7 .1 .3h.8"/>
<path d="M35.1 124.6h-1.7v3.6h1.7M35.1 122.8h1.1v7.2h-1.1zM52.7 134.5h.5M52.7 123.7h.5M53.2 122.1v3.2M53.2 132.9v3.2M53.9 134.5h.5M53.9 122.1v3.2M53.9 132.9v3.2M53.9 123.7h.5M58.2 128.4h3.3v1.4h-3.3zM58.8 127.7h2.1"/>
<path d="M58.8 130.6h2.1M59.9 127.3v.4M59.9 130.6v.3M63.4 134.5h.8l.1-.3 .4 .7 .4-.7 .3 .7 .3-.7 .4 .7 .2-.4h.7M63.4 123.7h.8l.1-.3 .4 .7 .4-.7 .3 .7 .3-.7 .4 .7 .2-.4h.7M145.3 132.7v.7l.4 .2-.7 .3 .7 .4-.7 .4 .7 .3-.7 .4 .3 .2v.7M150.9 123.4a2.67 2.67 0 0 1 3.2 0M151.6 126.7a2.65 2.65 0 0 1 3.2 0M156.7 138.9v.7l-.4 .1 .7 .4-.7 .4 .7 .3-.7 .4 .7 .3-.3 .2v.7M169.8 139.3h7.2v1.1h-7.2zM171.6 139.3v-1.8h3.6v1.8M60.6 143a2.67 2.67 0 0 0 0 3.2"/>
<path d="M69.9 147.4v.7l-.3 .2 .7 .3-.7 .4 .7 .3-.7 .3 .7 .4-.4 .2v.7M73.5 154.5h.4M73.9 153.5v2.1M74.6 152.9h1.4v3.2h-1.4zM76.8 153.5v2.1M76.8 154.5h.3M80.7 145.5v.8l.4 .1-.8 .4 .8 .4-.8 .3 .8 .4-.8 .4 .4 .1v.7M90.2 153.2h2.9M90.2 152.4h2.9M91.6 151.9v.5M91.6 153.2v.5M94.9 150.3a2.67 2.67 0 0 0 0 3.2"/>
<path d="M96.7 150.3a2.67 2.67 0 0 0 0 3.2M110.4 146.8a2.64 2.64 0 0 0 0 3.2M114 146.8a2.64 2.64 0 0 0 0 3.2M167.1 151.8h.5M167.6 150.3v2.9M168.3 150.3v2.9M168.3 151.8h.6M173.9 151.7h.7l.2 .4 .4-.7 .3 .7 .4-.7 .3 .7 .4-.7 .2 .3h.7M68.3 162.9h3.2M68.3 162.2h3.2M69.9 161.7v.5M69.9 162.9v.6"/>
<path d="M79.1 161.9h3.2M79.1 161.2h3.2M80.7 160.7v.5M80.7 161.9v.5M56.6 185a2.67 2.67 0 0 1 3.2 0M62.1 188.4h2.9M62.1 187.7h2.9M63.6 187.2v.5M63.6 188.4v.6M114.2 186.9a2.51 2.51 0 0 1 3.2 0M115.4 183.6h.5M115.9 182.2v2.9"/>
<path d="M116.6 182.2v2.9M116.6 183.6h.5M59 200.7a.89 .89 0 0 1 .9-.9 .89 .89 0 0 1 .8 .9M60.8 200.7a.89 .89 0 0 1 .9-.9 .89 .89 0 0 1 .9 .9 .89 .89 0 0 1 .9-.9 .89 .89 0 0 1 .8 .9 .89 .89 0 0 1 .9-.9 .89 .89 0 0 1 .9 .9M71.7 200.3a2.65 2.65 0 0 1 3.2 .1M102.3 208.3h2.9M102.3 207.6h2.9M103.7 207v.6M103.7 208.3v.5M139.2 201a2.65 2.65 0 0 1 3.2 0"/>
<circle cx="37.3" cy="123.5" r=".69"/>
<circle cx="37.3" cy="129.2" r=".68"/>
<circle cx="170.5" cy="141.4" r=".68"/>
<circle cx="176.2" cy="141.4" r=".69"/>
</g>
<g fill="#000" stroke="#000" stroke-width=".16">
<circle cx="27.1" cy="90.7" r=".17"/>
<circle cx="27.1" cy="97.9" r=".17"/>
<circle cx="34.3" cy="97.9" r=".18"/>
<circle cx="34.3" cy="90.7" r=".18"/>
<circle cx="41.5" cy="90.7" r=".17"/>
<circle cx="41.5" cy="97.9" r=".17"/>
<circle cx="80.2" cy="95" r=".18"/>
<circle cx="85" cy="93.2" r=".17"/>
<circle cx="85.1" cy="95" r=".19"/>
<circle cx="143.5" cy="91.4" r=".18"/>
<circle cx="29.6" cy="118.3" r=".18"/>
<circle cx="37.3" cy="118.3" r=".17"/>
<circle cx="148.9" cy="113" r=".18"/>
<circle cx="29.6" cy="134.5" r=".19"/>
<circle cx="59.8" cy="134.5" r=".18"/>
<circle cx="59.8" cy="123.7" r=".18"/>
<circle cx="69.9" cy="137.4" r=".18"/>
<circle cx="143.5" cy="123.8" r=".19"/>
<circle cx="145.3" cy="130.9" r=".17"/>
<circle cx="69.9" cy="154.5" r=".19"/>
<circle cx="80.7" cy="154.5" r=".18"/>
<circle cx="91.6" cy="146.5" r=".18"/>
<circle cx="91.6" cy="159" r=".17"/>
<circle cx="95.2" cy="146.5" r=".18"/>
<circle cx="110.7" cy="142.7" r=".18"/>
<circle cx="131.6" cy="146.9" r=".18"/>
<circle cx="156.7" cy="147" r=".19"/>
<circle cx="165.3" cy="146.9" r=".18"/>
<circle cx="180.9" cy="151.7" r=".19"/>
<circle cx="55.5" cy="196.8" r=".19"/>
<circle cx="63.6" cy="185.4" r=".19"/>
<circle cx="107.3" cy="187.2" r=".19"/>
<circle cx="120.7" cy="187.2" r=".19"/>
<circle cx="55.5" cy="200.6" r=".18"/>
<circle cx="79.4" cy="200.7" r=".18"/>
</g>
<g font-size="2">
<text x="170.6" y="209.3">EVB_32F03X_START</text>
<text x="173.9" y="205.9">MCU_F30_F31</text>
<text x="200.6" y="209.6">3 / 5</text>
<text x="201.1" y="205.7">1.1</text>
</g>
<g font-size="1.8">
<text x="26" y="86.6">VDD</text>
<text x="95.5" y="89.6">10</text>
<text x="127.7" y="89.6">18</text>
<text x="60.7" y="93.8">PA2</text>
<text x="60.7" y="95.9">PA3</text>
<text x="66.4" y="90.9">USART_TX</text>
<text x="81.2" y="94.8">NC</text>
<text x="81.3" y="93">NC</text>
<text x="86.2" y="90.2">PA0</text>
<text x="86.2" y="92">PA1</text>
<text x="95.5" y="91.4">11</text>
<text x="95.5" y="93.2">12</text>
<text x="95.5" y="95">13</text>
<text x="101.3" y="90.4">PA0</text>
<text x="101.3" y="92.2">PA1</text>
<text x="101.3" y="94">PA2</text>
<text x="101.3" y="95.8">PA3</text>
<text x="120.9" y="90.4">PB0</text>
<text x="120.9" y="92.2">PB1</text>
<text x="120.9" y="94">PB2</text>
<text x="120.9" y="95.8">PB3</text>
<text x="127.7" y="91.4">19</text>
<text x="127.7" y="93.2">20</text>
<text x="127.7" y="95">39</text>
<text x="136.1" y="93.8">PB2</text>
<text x="136.1" y="90.2">PB0</text>
<text x="136.1" y="95.5">PB3</text>
<text x="153.1" y="93">NC</text>
<text x="153.3" y="91.2">NC</text>
<text x="160.3" y="94.1">AVDD</text>
<text x="162" y="92.1">PB1</text>
<text x="59.6" y="97.7">AVDD</text>
<text x="67" y="99.2">USART_RX</text>
<text x="81.2" y="96.6">NC</text>
<text x="86.2" y="97.4">PA4</text>
<text x="86.2" y="99.2">PA5</text>
<text x="86.2" y="101">PA6</text>
<text x="95.5" y="96.8">14</text>
<text x="95.5" y="98.6">15</text>
<text x="95.5" y="100.4">16</text>
<text x="101.3" y="97.5">PA4</text>
<text x="101.3" y="99.4">PA5</text>
<text x="101.3" y="101.1">PA6</text>
<text x="120.9" y="97.5">PB4</text>
<text x="120.9" y="99.4">PB5</text>
<text x="120.9" y="101.1">PB6</text>
<text x="127.7" y="96.8">40</text>
<text x="127.7" y="98.6">41</text>
<text x="127.7" y="100.4">42</text>
<text x="136.1" y="97.4">PB4</text>
<text x="136.1" y="99.2">PB5</text>
<text x="136.1" y="101">PB6</text>
<text x="28.4" y="107.1">VDD</text>
<text x="86.2" y="102.7">PA7</text>
<text x="86.2" y="106.3">PA8</text>
<text x="95.5" y="102.2">17</text>
<text x="95.5" y="105.8">29</text>
<text x="95.5" y="107.6">30</text>
<text x="101.3" y="102.9">PA7</text>
<text x="101.3" y="106.6">PA8</text>
<text x="120.9" y="102.9">PB7</text>
<text x="120.9" y="106.6">PB8</text>
<text x="127.7" y="102.2">43</text>
<text x="127.7" y="105.8">45</text>
<text x="127.7" y="107.6">46</text>
<text x="136.1" y="102.7">PB7</text>
<text x="136.1" y="106.3">PB8</text>
<text x="85.8" y="109.9">PA10</text>
<text x="85.8" y="111.7">PA11</text>
<text x="85.8" y="113.5">PA12</text>
<text x="86.2" y="108.1">PA9</text>
<text x="95.5" y="109.3">31</text>
<text x="95.5" y="111.1">32</text>
<text x="95.5" y="112.9">33</text>
<text x="101.3" y="108.3">PA9</text>
<text x="101.3" y="110.1">PA10</text>
<text x="101.3" y="111.9">PA11</text>
<text x="101.3" y="113.7">PA12</text>
<text x="105.1" y="110.6">CS32F030_031</text>
<text x="120.1" y="110.1">PB10</text>
<text x="120.1" y="111.9">PB11</text>
<text x="120.1" y="113.7">PB12</text>
<text x="120.9" y="108.3">PB9</text>
<text x="127.7" y="109.3">21</text>
<text x="127.7" y="111.1">22</text>
<text x="127.7" y="112.9">25</text>
<text x="136" y="109.9">PB10</text>
<text x="136.1" y="108.1">PB9</text>
<text x="154.2" y="112.6">NC</text>
<text x="169.8" y="113.9">AVDD</text>
<text x="85.8" y="117.5">PA14</text>
<text x="85.8" y="115.7">PA13</text>
<text x="85.8" y="119.3">PA15</text>
<text x="95.5" y="114.7">34</text>
<text x="95.5" y="116.5">37</text>
<text x="95.5" y="118.3">38</text>
<text x="101.3" y="115.5">PA13(SWDIO)</text>
<text x="101.3" y="117.3">PA14(SWCLK)</text>
<text x="101.3" y="119.1">PA15</text>
<text x="120.1" y="115.5">PB13</text>
<text x="120.1" y="117.3">PB14</text>
<text x="120.1" y="119.1">PB15</text>
<text x="127.7" y="114.7">26</text>
<text x="127.7" y="116.5">27</text>
<text x="127.7" y="118.3">28</text>
<text x="154.9" y="114.5">0R</text>
<text x="155" y="119.9">0R</text>
<text x="155.1" y="116.5">0R</text>
<text x="164.7" y="115.5">PB12</text>
<text x="164.7" y="117.3">PB13</text>
<text x="57.8" y="124.6" transform="rotate(-90 57.8 124.6)">2</text>
<text x="61.4" y="124.6" transform="rotate(-90 61.4 124.6)">1</text>
<text x="73.4" y="120.1">0R</text>
<text x="96.4" y="121.9">2</text>
<text x="96.4" y="123.7">3</text>
<text x="96.4" y="125.5">4</text>
<text x="101.3" y="122.7">PC13</text>
<text x="101.3" y="124.5">PC14-OSC32_IN(PC14)</text>
<text x="155" y="123.6">0R</text>
<text x="164.5" y="124.5">PB15</text>
<text x="164.6" y="120.9">PB14</text>
<text x="96.4" y="129.1">5</text>
<text x="96.4" y="130.9">6</text>
<text x="101.3" y="126.2">PC15-OSC32_OUT(PC15)</text>
<text x="101.3" y="129.8">PF0-OSC_IN(PF0)</text>
<text x="101.3" y="131.6">PF1-OSC_OUT(PF1)</text>
<text x="119.2" y="131.6">BOOT0</text>
<text x="127.7" y="130.9">44</text>
<text x="150.2" y="131.6">BOOT0</text>
<text x="155.3" y="126.7">0R</text>
<text x="164.7" y="127.8">PD8</text>
<text x="57.8" y="134.5" transform="rotate(-90 57.8 134.5)">3</text>
<text x="61.4" y="134.5" transform="rotate(-90 61.4 134.5)">4</text>
<text x="95.5" y="132.7">35</text>
<text x="95.5" y="134.4">36</text>
<text x="101.3" y="133.4">PF6</text>
<text x="101.3" y="135.2">PF7</text>
<text x="120.1" y="135.2">NRST</text>
<text x="127.7" y="134.4">7</text>
<text x="155.5" y="133.2">VDD</text>
<text x="59.1" y="146.3" transform="rotate(-90 59.1 146.3)">NC</text>
<text x="94.7" y="148.8" transform="rotate(-90 94.7 148.8)">NC</text>
<text x="96.8" y="148.9" transform="rotate(-90 96.8 148.9)">0R</text>
<text x="110.7" y="145.8" transform="rotate(-90 110.7 145.8)">NC</text>
<text x="114" y="145.3" transform="rotate(-90 114 145.3)">0R</text>
<text x="132.5" y="155.1" transform="rotate(-90 132.5 155.1)">NRST</text>
<text x="61.8" y="156.6" transform="rotate(-90 61.8 156.6)">MCO</text>
<text x="97.6" y="164.4" transform="rotate(-90 97.6 164.4)">PF6</text>
<text x="109.2" y="163.4">VDD</text>
<text x="114.9" y="164" transform="rotate(-90 114.9 164)">PF7</text>
<text x="60.2" y="178.8">VBAT/VLCD</text>
<text x="46.1" y="186">VDD</text>
<text x="60.4" y="184.8">0R</text>
<text x="83.2" y="185.3">1</text>
<text x="82.3" y="187.1">24</text>
<text x="82.3" y="188.9">48</text>
<text x="88.3" y="186.1">VDD</text>
<text x="88.3" y="187.9">VDD</text>
<text x="88.3" y="189.7">VDD</text>
<text x="97.1" y="187.9">VSS</text>
<text x="97.1" y="189.7">VSS</text>
<text x="103.9" y="187.1">23</text>
<text x="103.9" y="188.9">47</text>
<text x="118.3" y="187.1">0R</text>
<text x="83.2" y="192.5">9</text>
<text x="88.3" y="193.3">VDDA</text>
<text x="96.2" y="193.3">VSSA</text>
<text x="103.9" y="192.5">8</text>
<text x="46.4" y="201.4">VDD</text>
<text x="75.5" y="200.4">0R</text>
<text x="87.3" y="202.5" transform="rotate(-90 87.3 202.5)">AVDD</text>
<text x="101.9" y="201.4">AVDD</text>
<text x="142.8" y="201">0R</text>
</g>
<g font-size="1.7">
<text x="109.5" y="85.5">U1-A</text>
<text x="37.4" y="118.2" transform="rotate(-90 37.4 118.2)">2</text>
<text x="49.4" y="125.7">10pF</text>
<text x="64.7" y="125.7">0R</text>
<text x="37" y="131.9" transform="rotate(-90 37 131.9)">1</text>
<text x="64.9" y="128.6">X1</text>
<text x="24.5" y="136.7">100R</text>
<text x="49" y="137.2">10pF</text>
<text x="64.3" y="136.5">0R</text>
<text x="172.3" y="136.5">S2</text>
<text x="167.9" y="141.1">1</text>
<text x="178.1" y="141.1">2</text>
<text x="80.1" y="145.6" transform="rotate(-90 80.1 145.6)">0R</text>
<text x="72.6" y="152.3">X2</text>
<text x="75.9" y="152.4">8MHz</text>
<text x="174.1" y="153.9">100R</text>
<text x="69.5" y="161.6" transform="rotate(-90 69.5 161.6)">20pF</text>
<text x="80.1" y="161" transform="rotate(-90 80.1 161)">20pF</text>
<text x="91.4" y="181.7">U1-B</text>
<text x="68.4" y="188.7">1uF</text>
</g>
<g font-size="1.6">
<text x="28.8" y="94.3">C27</text>
<text x="36.1" y="94.3">C24</text>
<text x="43.1" y="94.3">C23</text>
<text x="50.3" y="94.3">C28</text>
<text x="71.2" y="95">WJ62</text>
<text x="71.7" y="92.9">WJ63</text>
<text x="145.3" y="91.4">WJ64</text>
<text x="145.3" y="93.2">WJ65</text>
<text x="149.7" y="95.6">SWO</text>
<text x="28.8" y="96.1">100nF</text>
<text x="35.9" y="96.1">100nF</text>
<text x="43.1" y="96.1">100nF</text>
<text x="50.3" y="96.1">100nF</text>
<text x="71.2" y="96.8">WJ61</text>
<text x="147.2" y="112.6">WJ34</text>
<text x="156.1" y="110.9">C26</text>
<text x="160.2" y="110.8">2.2uF/NC</text>
<text x="26.9" y="114.8">R30</text>
<text x="26.9" y="116.6">4K7</text>
<text x="81.3" y="117.4">TCK</text>
<text x="81.3" y="115.6">TMS</text>
<text x="147.1" y="116.6">WJ27</text>
<text x="147.1" y="114.8">WJ37</text>
<text x="49.7" y="123.1">C31</text>
<text x="64.3" y="122.9">R34</text>
<text x="68.7" y="120">WJ17</text>
<text x="147.1" y="120.2">WJ23</text>
<text x="147.1" y="123.8">WJ19</text>
<text x="16.8" y="129.1">100nF</text>
<text x="18.5" y="127.3">C15</text>
<text x="30.3" y="127.3">S1</text>
<text x="147.8" y="127">WJ18</text>
<text x="25.4" y="134.2">R29</text>
<text x="50" y="133.9">C32</text>
<text x="64" y="134">R36</text>
<text x="145.9" y="134.3">R33</text>
<text x="145.9" y="136.1">10K</text>
<text x="153.9" y="142.4">4K7</text>
<text x="154.7" y="140.6">R2</text>
<text x="62.7" y="146.3" transform="rotate(-90 62.7 146.3)">WJ50</text>
<text x="69.9" y="147.4" transform="rotate(-90 69.9 147.4)">0R</text>
<text x="80.1" y="149.3" transform="rotate(-90 80.1 149.3)">R37</text>
<text x="69.9" y="152.7" transform="rotate(-90 69.9 152.7)">R35</text>
<text x="91.2" y="151.9" transform="rotate(-90 91.2 151.9)">2.2uF/NC</text>
<text x="110.7" y="153.8" transform="rotate(-90 110.7 153.8)">WJ31</text>
<text x="114.3" y="153.8" transform="rotate(-90 114.3 153.8)">WJ30</text>
<text x="166.9" y="150.2">C14</text>
<text x="166.9" y="155.2">100nF</text>
<text x="175.9" y="151.4">R3</text>
<text x="91.1" y="156.6" transform="rotate(-90 91.1 156.6)">C22</text>
<text x="94.9" y="156.8" transform="rotate(-90 94.9 156.8)">WJ33</text>
<text x="96.7" y="157.1" transform="rotate(-90 96.7 157.1)">WJ32</text>
<text x="69.8" y="165.4" transform="rotate(-90 69.8 165.4)">C33</text>
<text x="80.4" y="164.7" transform="rotate(-90 80.4 164.7)">C34</text>
<text x="53" y="184.9">WJ45</text>
<text x="111.8" y="183.6">C25</text>
<text x="117.5" y="183.6">2.2uF/NC</text>
<text x="65.2" y="188.8">C29</text>
<text x="110.9" y="186.9">WJ38</text>
<text x="57.7" y="199.7">L1</text>
<text x="60.4" y="202.4">BEAD</text>
<text x="68.4" y="200.2">WJ57</text>
<text x="135.6" y="200.9">WJ60</text>
<text x="105.3" y="208.8">C30</text>
<text x="105.2" y="210.7">10nF</text>
</g>
<g font-size="1.4">
<text x="17.1" y="75.5">6</text>
<text x="51.4" y="75.5">5</text>
<text x="87.6" y="75.3">4</text>
<text x="122.6" y="75.5">3</text>
<text x="157.5" y="75.5">2</text>
<text x="193.2" y="75.5">1</text>
<text x=".6" y="93.8">A</text>
<text x="208.9" y="93.6">A</text>
<text x=".6" y="130.2">B</text>
<text x="208.9" y="130.5">B</text>
<text x=".8" y="167.7">C</text>
<text x="208.9" y="167.5">C</text>
<text x="204.4" y="202.3">A4</text>
<text x=".6" y="204.8">D</text>
<text x="162.7" y="208.4">TITLE:</text>
<text x="162.7" y="204.6">PROJECT:</text>
<text x="163.3" y="209.8">名称</text>
<text x="163.5" y="206.2">项目名</text>
<text x="194.2" y="204.6">VER:</text>
<text x="194.2" y="208.4">Page:</text>
<text x="194.5" y="206.2">版本号</text>
<text x="208.9" y="205.5">D</text>
<text x="162.6" y="215.4">Checked By:</text>
<text x="162.6" y="211.8">Drawn By:</text>
<text x="163.3" y="213.4">制图</text>
<text x="187.3" y="215.6">DATE:</text>
<text x="187.3" y="212.2">DATE:</text>
<text x="188.4" y="213.8">日期</text>
<text x="194.5" y="210">页码</text>
<text x="162.7" y="219">Approved By:</text>
<text x="163.1" y="217">审核</text>
<text x="163.3" y="220.8">批准</text>
<text x="187.3" y="219.2">DATE:</text>
<text x="188.4" y="220.8">日期</text>
<text x="188.4" y="217.2">日期</text>
<text x="18" y="222.5">6</text>
<text x="52.1" y="222.5">5</text>
<text x="88.5" y="222.5">4</text>
<text x="123.3" y="222.5">3</text>
<text x="157.9" y="222.5">2</text>
<text x="193.6" y="222.5">1</text>
</g>
<text font-size="1.3" x="64.1" y="130.5">32.768K</text>
</svg>
